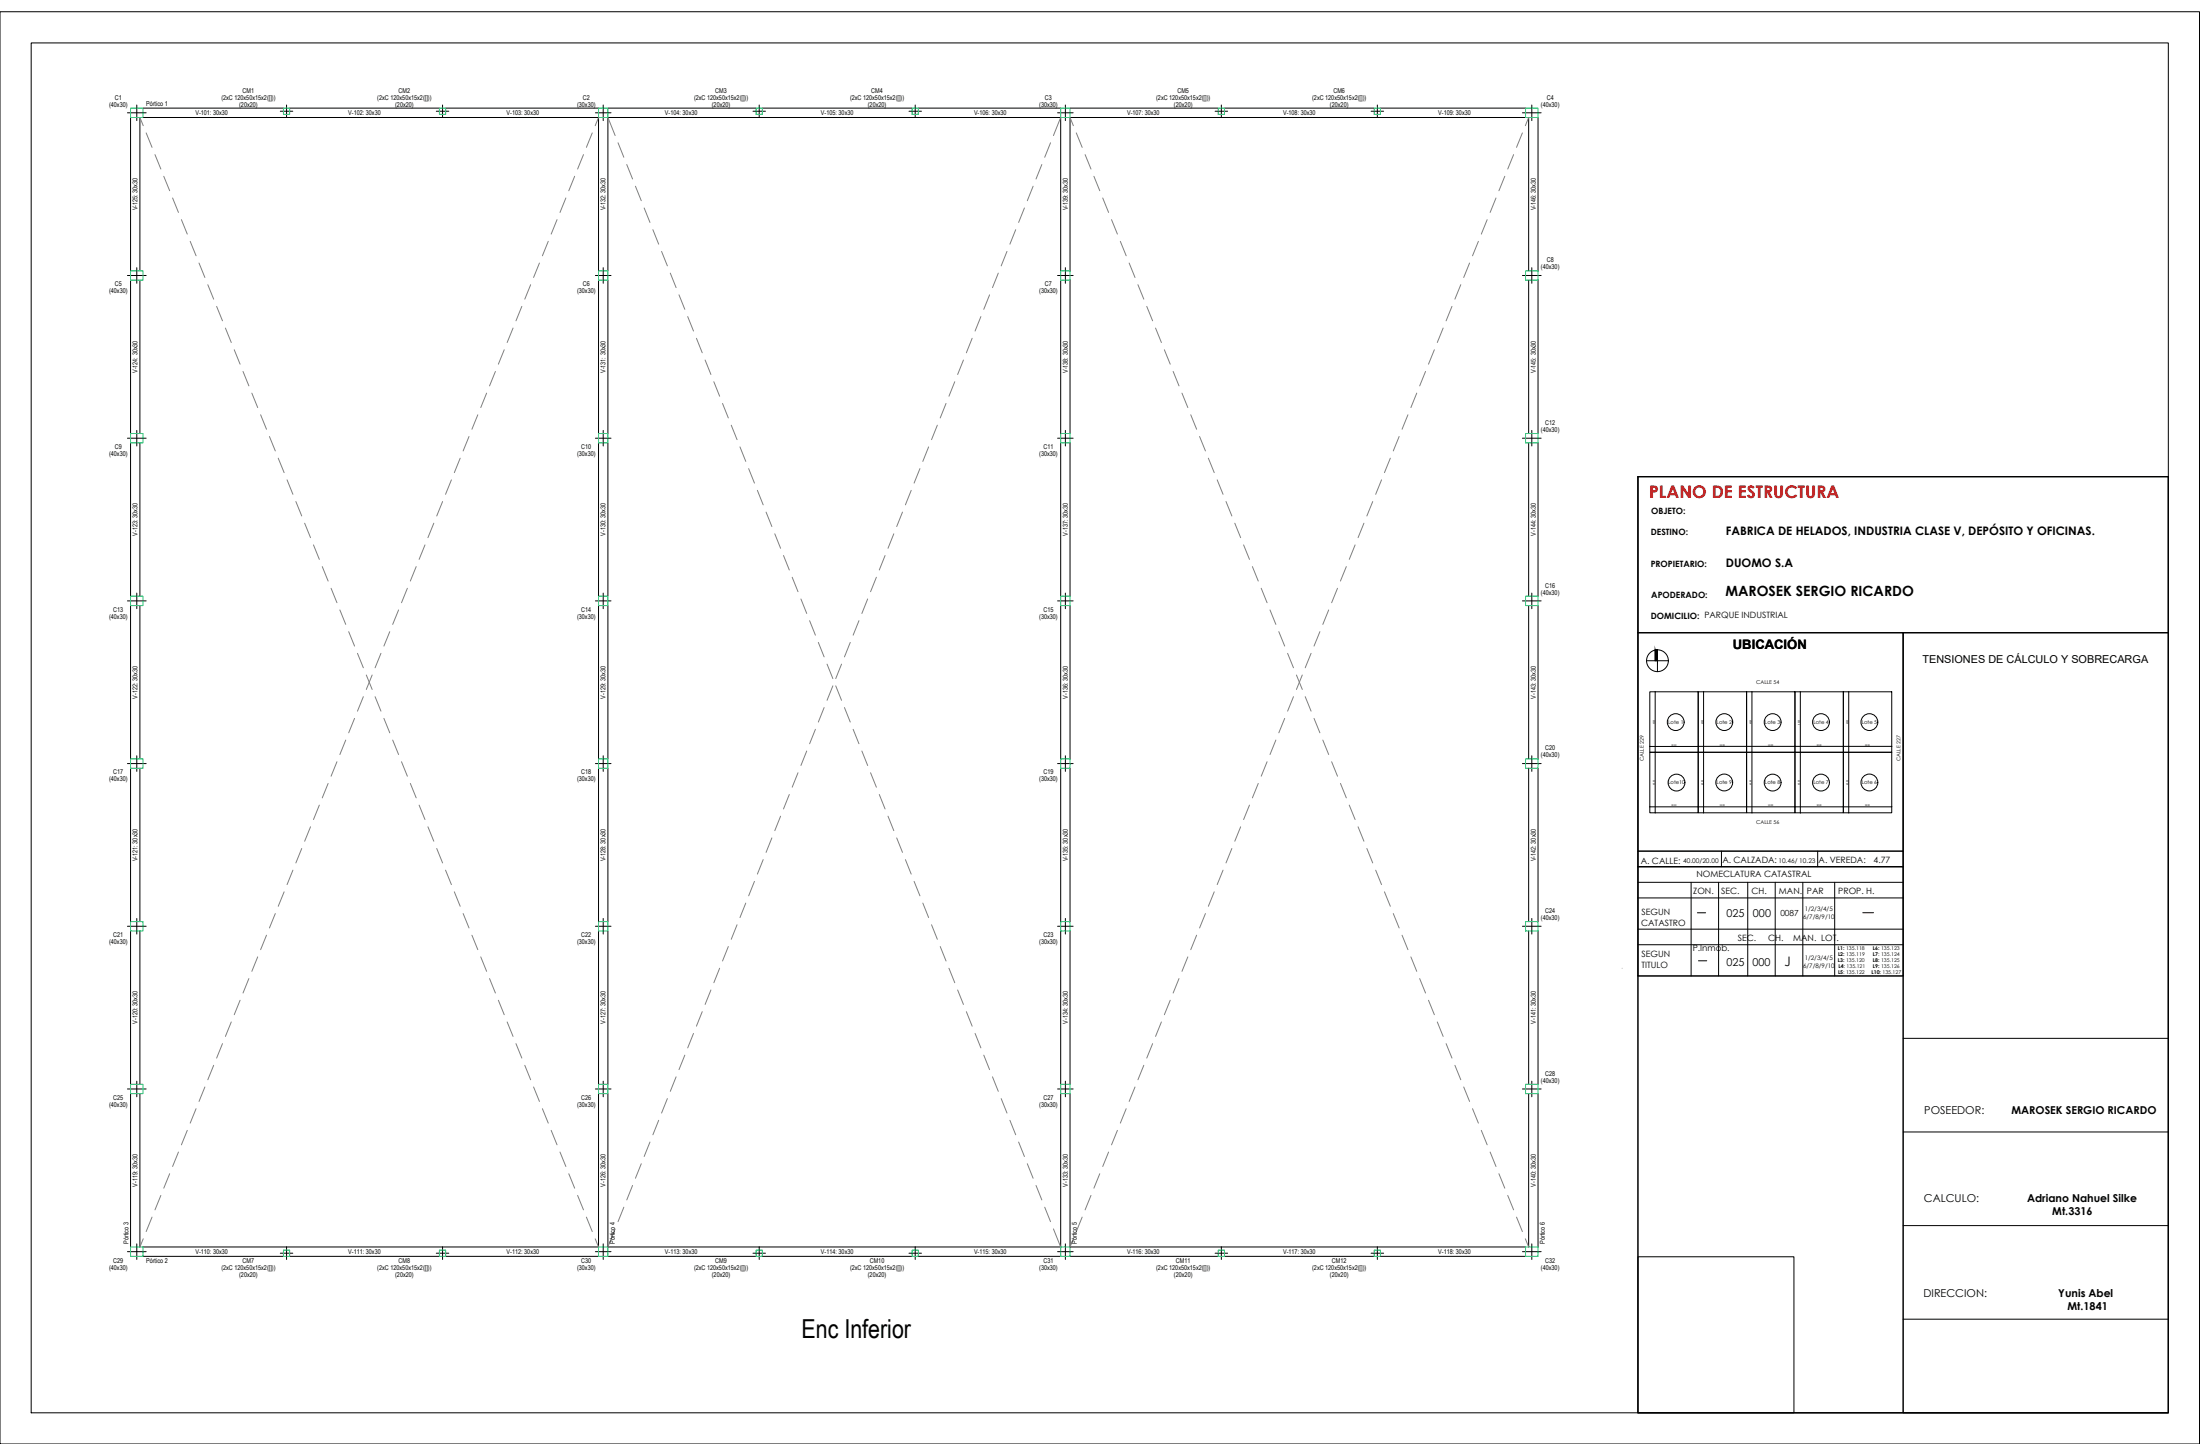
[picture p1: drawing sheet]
<svg xmlns="http://www.w3.org/2000/svg" width="710mm" height="470mm" viewBox="0 0 710 470" stroke-linecap="round" stroke-linejoin="round" font-family="sans-serif">
<!-- layer: 0 -->
<g fill="none" stroke="#000" stroke-width=".32">
<path d="M0 3.8h710v462.2h-710zM10.1 13.9h689.8v442.1h-689.8zM528.7 153.8h171.2v302.2h-171.2zM528.7 153.8h171.2v50.4h-171.2zM528.7 153.8v302.2M528.7 153.8h171.2v302.2h-171.2M528.7 204.2h85.6v70.5h-85.6zM528.7 204.2h171.2M614.3 204.2h85.6v251.8h-85.6zM614.3 204.2v251.8M532.5 223.3h15.7v19.5h-15.7zM534.2 223.2v39.1"/>
<path d="M548.2 223.3h15.6v19.5h-15.6zM549.9 223.2v.1M549.9 223.3v39M563.8 223.3h15.6v19.5h-15.6zM565.5 223.2v39.1M579.4 223.3h15.6v19.5h-15.6zM581.2 223.3v39.1M595 223.3h15.6v19.5h-15.6zM596.7 223.2v39.1M532.5 242.8h15.7v19.5h-15.7zM532.6 240.9h-.1M534.2 242.8h.1"/>
<path d="M548.2 242.8h15.6v19.5h-15.6zM548.2 240.8l-.1 .1M548.2 240.9h-.1M549.9 242.8h.1M563.8 242.8h15.6v19.5h-15.6zM563.8 240.8v.1M565.5 242.8h.1M579.4 242.8h15.6v19.5h-15.6zM579.4 240.8v.1M581.1 242.8l.1 .1M595 242.8h15.6v19.5h-15.6zM595 240.8v.1"/>
<path d="M596.7 242.8h.1M610.7 240.8l-78.2 .1M528.7 274.7h85.6v5h-85.6zM528.7 279.7h85.6v35.3h-85.6zM528.7 279.7h85.6M532.6 260.4h78.1M548.2 260.4h-.1M549.9 262.3v.1M555.7 274.7v5M563.8 260.4h.1M579.4 260.4h.1M586.7 274.7v5"/>
<path d="M595 260.4h.1M528.7 284.8h85.6M528.7 289.8h85.6M528.7 299.9h85.6M545.9 284.8v30.2M554.7 284.8v30.2M564.2 284.8v30.2M573 284.8v30.2M581.9 284.8v30.2M592.2 284.8v30.2M528.7 304.9h85.6M528.7 315h85.6"/>
<path d="M614.3 335.1h85.6M614.3 365.3h85.6M614.3 395.5h85.6M528.7 405.6h50.4v50.4h-50.4zM614.3 425.7h85.6"/>
<circle cx="540.9" cy="233" r="2.71"/>
<circle cx="556.6" cy="233" r="2.71"/>
<circle cx="572.2" cy="233" r="2.71"/>
<circle cx="587.8" cy="233" r="2.71"/>
<circle cx="603.4" cy="233" r="2.71"/>
<circle cx="541.2" cy="252.6" r="2.71"/>
<circle cx="556.6" cy="252.5" r="2.71"/>
<circle cx="572.2" cy="252.6" r="2.71"/>
<circle cx="587.8" cy="252.6" r="2.71"/>
<circle cx="603.4" cy="252.5" r="2.71"/>
</g>
<!-- layer: VIG_CARAS -->
<g fill="none" stroke="#000" stroke-width=".32">
<path d="M42.1 37.9v49.5M45.2 37.9v49.5M46.2 34.9h45.3M46.2 37.9h147v49.5M93.5 34.9h48.3M143.9 34.9h49.3M196.2 34.9h47.9M246.1 34.9h48.3M296.4 34.9h46M345.4 34.9h47.8M395.3 34.9h48.3M445.6 34.9h46.8"/>
<path d="M492.4 37.9h-147v49.5M493.4 37.9v49.5M496.5 37.9v49.5M42.1 90.4v49.5M45.2 90.4v49.5M193.2 90.4v49.5M196.2 87.4v-49.5h146.2v49.5M196.2 90.4v49.5M342.4 90.4v49.5M345.4 90.4v49.5M493.4 90.4v49.5M496.5 90.4v49.5"/>
<path d="M42.1 142.9v49.5M45.2 142.9v49.5M193.2 142.9v49.5M196.2 142.9v49.5M342.4 142.9v49.5M345.4 142.9v49.5M493.4 142.9v49.5M496.5 142.9v49.5M42.1 195.4v49.5M45.2 195.4v49.5M193.2 195.4v49.5M196.2 195.4v49.5"/>
<path d="M342.4 195.4v49.5M345.4 195.4v49.5M493.4 195.4v49.5M496.5 195.4v49.5M42.1 247.9v49.5M45.2 247.9v49.5M193.2 247.9v49.5M196.2 247.9v49.5M342.4 247.9v49.5M345.4 247.9v49.5M493.4 247.9v49.5M496.5 247.9v49.5"/>
<path d="M42.1 300.5v49.4M45.2 300.5v49.4M193.2 300.5v49.4M196.2 300.5v49.4M342.4 300.5v49.4M345.4 300.5v49.4M493.4 300.5v49.4M496.5 300.5v49.4M42.1 353v49.4M45.2 353v49.4M193.2 353v49.4h-147M196.2 353v49.4h146.2v-49.4"/>
<path d="M345.4 353v49.4h147M493.4 353v49.4M496.5 353v49.4M46.2 405.5h45.3M93.5 405.5h48.3M143.9 405.5h49.3M196.2 405.5h47.9M246.1 405.5h48.3M296.4 405.5h46M345.4 405.5h47.8M395.3 405.5h48.3M445.6 405.5h46.8"/>
</g>
<!-- layer: COLUMNAS_EJES -->
<g fill="none" stroke="#000" stroke-width=".32">
<path d="M41.1 36.4h6.1M44.2 33.9v5M90.5 35.9h4M92.5 33.9v4M140.8 35.9h4.1M142.9 33.9v4M192.2 36.4h5M194.7 33.9v5M243.1 35.9h4M245.1 33.9v4M293.4 35.9h4M295.4 33.9v4"/>
<path d="M341.4 36.4h5M343.9 33.9v5M392.2 35.9h4.1M394.2 33.9v4M442.6 35.9h4M444.6 33.9v4M491.4 36.4h6.1M494.5 33.9v5M41.1 88.9h6.1M44.2 86.4v5M192.2 88.9h5M194.7 86.4v5"/>
<path d="M341.4 88.9h5M343.9 86.4v5M491.4 88.9h6.1M494.5 86.4v5M44.2 138.9v5M194.7 138.9v5M343.9 138.9v5M494.5 138.9v5M41.1 141.4h6.1M192.2 141.4h5M341.4 141.4h5M491.4 141.4h6.1"/>
<path d="M41.1 193.9h6.1M44.2 191.4v5M192.2 193.9h5M194.7 191.4v5M341.4 193.9h5M343.9 191.4v5M491.4 193.9h6.1M494.5 191.4v5M41.1 246.4h6.1M44.2 243.9v5.1M192.2 246.4h5M194.7 243.9v5.1"/>
<path d="M341.4 246.4h5M343.9 243.9v5.1M491.4 246.4h6.1M494.5 243.9v5.1M41.1 298.9h6.1M44.2 296.4v5.1M192.2 298.9h5M194.7 296.4v5.1M341.4 298.9h5M343.9 296.4v5.1M491.4 298.9h6.1M494.5 296.4v5.1"/>
<path d="M41.1 351.5h6.1M44.2 348.9v5.1M192.2 351.5h5M194.7 348.9v5.1M341.4 351.5h5M343.9 348.9v5.1M491.4 351.5h6.1M494.5 348.9v5.1M41.1 404h6.1M44.2 401.4v5.1M90.5 404.5h4M92.5 402.4v4.1"/>
<path d="M140.8 404.5h4.1M142.9 402.4v4.1M192.2 404h5M194.7 401.4v5.1M243.1 404.5h4M245.1 402.4v4.1M293.4 404.5h4M295.4 402.4v4.1M341.4 404h5M343.9 401.4v5.1M392.2 404.5h4.1M394.2 402.4v4.1"/>
<path d="M442.6 404.5h4M444.6 402.4v4.1M491.4 404h6.1M494.5 401.4v5.1"/>
</g>
<!-- layer: PILAR_HORMIGON -->
<g fill="none" stroke="#00b85c" stroke-width=".32">
<path d="M42.1 34.9h4.1v3h-4.1zM91.5 34.9h2v2h-2zM141.8 34.9h2.1v2h-2.1zM193.2 34.9h3v3h-3zM244.1 34.9h2v2h-2zM294.4 34.9h2v2h-2zM342.4 34.9h3v3h-3zM393.2 34.9h2.1v2h-2.1zM443.6 34.9h2v2h-2zM492.4 34.9h4.1v3h-4.1zM42.1 87.4h4.1v3h-4.1zM193.2 87.4h3v3h-3z"/>
<path d="M342.4 87.4h3v3h-3zM492.4 87.4h4.1v3h-4.1zM42.1 139.9h4.1v3h-4.1zM193.2 139.9h3v3h-3zM342.4 139.9h3v3h-3zM492.4 139.9h4.1v3h-4.1zM42.1 192.4h4.1v3h-4.1zM193.2 192.4h3v3h-3zM342.4 192.4h3v3h-3zM492.4 192.4h4.1v3h-4.1zM42.1 244.9h4.1v3h-4.1zM193.2 244.9h3v3h-3z"/>
<path d="M342.4 244.9h3v3h-3zM492.4 244.9h4.1v3h-4.1zM42.1 297.4h4.1v3.1h-4.1zM193.2 297.4h3v3.1h-3zM342.4 297.4h3v3.1h-3zM492.4 297.4h4.1v3.1h-4.1zM42.1 349.9h4.1v3.1h-4.1zM193.2 349.9h3v3.1h-3zM342.4 349.9h3v3.1h-3zM492.4 349.9h4.1v3.1h-4.1zM42.1 402.4h4.1v3.1h-4.1zM91.5 403.4h2v2.1h-2z"/>
<path d="M141.8 403.4h2.1v2.1h-2.1zM193.2 402.4h3v3.1h-3zM244.1 403.4h2v2.1h-2zM294.4 403.4h2v2.1h-2zM342.4 402.4h3v3.1h-3zM393.2 403.4h2.1v2.1h-2.1zM443.6 403.4h2v2.1h-2zM492.4 402.4h4.1v3.1h-4.1z"/>
</g>
<!-- layer: PA_SIMB_HUEC -->
<g fill="none" stroke="#808080" stroke-width=".32">
<path d="M45.2 37.9l1 2.7M193.2 37.9l-1.1 2.7M196.2 37.9l2.4 5.9M342.4 37.9l-2.4 5.9M345.4 37.9l1.1 2.7M493.4 37.9l-1 2.7M47.2 42.9l1.9 4.7M50 49.9l1.9 4.7M52.9 56.9l1.9 4.7M185.5 56.9l-1.9 4.7M188.3 49.9l-1.9 4.7M191.2 42.9l-1.9 4.7"/>
<path d="M199.5 46.1l1.9 4.7M202.3 53.1l1.9 4.7M336.3 53.1l-1.9 4.7M339.1 46.1l-1.9 4.7M347.4 42.9l1.9 4.7M350.3 49.9l1.9 4.7M353.1 56.9l1.9 4.7M485.7 56.9l-1.9 4.7M488.6 49.9l-1.9 4.7M491.4 42.9l-1.9 4.7M55.7 63.9l1.9 4.7M58.6 70.9l1.9 4.7"/>
<path d="M61.4 77.9l1.9 4.7M177 77.9l-1.9 4.7M179.8 70.9l-1.9 4.7M182.7 63.9l-1.9 4.7M205.1 60.1l1.9 4.7M207.9 67.1l1.9 4.7M210.7 74.1l1.9 4.7M327.9 74.1l-1.9 4.7M330.7 67.1l-1.9 4.7M333.5 60.1l-1.9 4.7M355.9 63.9l1.9 4.7M358.8 70.9l1.9 4.7"/>
<path d="M361.6 77.9l1.9 4.7M477.2 77.9l-1.9 4.7M480 70.9l-1.8 4.7M482.9 63.9l-1.9 4.7M64.2 84.9l1.9 4.7M67.1 91.9l1.9 4.7M69.9 98.9l1.9 4.6M168.4 98.9l-1.9 4.6M171.3 91.9l-1.9 4.7M174.1 84.9l-1.9 4.7M213.6 81.1l1.8 4.7M216.4 88.1l1.8 4.7"/>
<path d="M219.2 95.2l1.9 4.6M319.4 95.2l-1.8 4.6M322.2 88.1l-1.8 4.7M325 81.1l-1.8 4.7M364.5 84.9l1.9 4.7M367.3 91.9l1.9 4.7M370.2 98.9l1.9 4.6M468.7 98.9l-1.9 4.6M471.5 91.9l-1.9 4.7M474.4 84.9l-1.9 4.7M72.8 105.9l1.9 4.6M75.6 112.9l1.9 4.6"/>
<path d="M78.4 119.9l1.9 4.6M159.9 119.9l-1.9 4.6M162.8 112.9l-1.9 4.6M165.6 105.9l-1.9 4.6M222 102.2l1.9 4.6M224.8 109.2l1.9 4.7M227.6 116.2l1.9 4.7M311 116.2l-1.9 4.7M313.8 109.2l-1.9 4.7M316.6 102.2l-1.9 4.6M373 105.9l1.9 4.6M375.8 112.9l1.9 4.6"/>
<path d="M378.7 119.9l1.9 4.6M460.2 119.9l-1.9 4.6M463 112.9l-1.9 4.6M465.8 105.9l-1.9 4.6M81.3 126.9l1.9 4.6M84.1 133.9l1.9 4.6M154.2 133.9l-1.9 4.6M157.1 126.9l-1.9 4.6M230.4 123.2l1.9 4.7M233.2 130.2l1.9 4.7M236 137.2l1.9 4.7M302.6 137.2l-1.9 4.7"/>
<path d="M305.4 130.2l-1.9 4.7M308.2 123.2l-1.9 4.7M381.5 126.9l1.9 4.6M384.4 133.9l1.9 4.6M454.5 133.9l-1.9 4.6M457.3 126.9l-1.9 4.6M87 140.9l1.9 4.6M89.8 147.9l1.9 4.6M92.7 154.9l1.9 4.6M145.7 154.9l-1.9 4.6M148.5 147.9l-1.8 4.6M151.4 140.9l-1.9 4.6"/>
<path d="M238.9 144.2l1.8 4.7M241.7 151.2l1.8 4.7M244.5 158.3l1.8 4.6M294.1 158.3l-1.8 4.6M296.9 151.2l-1.8 4.7M299.8 144.2l-1.9 4.7M387.2 140.9l1.9 4.6M390 147.9l1.9 4.6M392.9 154.9l1.9 4.6M445.9 154.9l-1.8 4.6M448.8 147.9l-1.9 4.6M451.6 140.9l-1.9 4.6"/>
<path d="M95.5 161.9l1.9 4.6M98.3 168.9l1.9 4.6M101.2 175.9l1.9 4.6M137.2 175.9l-1.9 4.6M140 168.9l-1.9 4.6M142.9 161.9l-1.9 4.6M247.3 165.3l1.9 4.6M250.1 172.3l1.9 4.7M252.9 179.3l1.9 4.7M285.7 179.3l-1.9 4.7M288.5 172.3l-1.9 4.7M291.3 165.3l-1.9 4.6"/>
<path d="M395.7 161.9l1.9 4.6M398.6 168.9l1.9 4.6M401.4 175.9l1.9 4.6M437.4 175.9l-1.9 4.6M440.3 168.9l-1.9 4.6M443.1 161.9l-1.9 4.6M104 182.9l1.9 4.6M106.9 189.9l1.9 4.6M109.7 196.9l1.9 4.6M128.7 196.9l-1.9 4.6M131.5 189.9l-1.9 4.6M134.3 182.9l-1.8 4.6"/>
<path d="M255.7 186.3l1.9 4.7M258.5 193.3l1.9 4.7M280.1 193.3l-1.9 4.7M282.9 186.3l-1.9 4.7M404.3 182.9l1.9 4.6M407.1 189.9l1.9 4.6M409.9 196.9l1.9 4.6M428.9 196.9l-1.9 4.6M431.7 189.9l-1.9 4.6M434.6 182.9l-1.9 4.6M112.6 203.9l1.8 4.6M115.4 210.9l1.9 4.6"/>
<path d="M118.2 217.8l1.9 4.7M120.1 217.8l-1.9 4.7M123 210.9l-1.9 4.6M125.8 203.9l-1.9 4.6M261.3 200.3l1.9 4.7M264.1 207.3l1.9 4.7M267 214.3l1.8 4.7M271.6 214.3l-1.8 4.7M274.5 207.3l-1.9 4.7M277.3 200.3l-1.9 4.7M412.8 203.9l1.9 4.6M415.6 210.9l1.9 4.6"/>
<path d="M418.5 217.8l1.9 4.7M420.4 217.8l-1.9 4.7M423.2 210.9l-1.9 4.6M426.1 203.9l-1.9 4.6M111.6 238.8l-1.9 4.7M114.4 231.8l-1.8 4.7M117.3 224.8l-1.9 4.7M121.1 224.8l1.9 4.7M123.9 231.8l1.9 4.7M126.8 238.8l1.9 4.7M263.2 235.4l-1.9 4.6M266 228.4l-1.9 4.6"/>
<path d="M268.8 221.4l-1.8 4.6M269.8 221.4l1.8 4.6M272.6 228.4l1.9 4.6M275.4 235.4l1.9 4.6M411.8 238.8l-1.9 4.7M414.7 231.8l-1.9 4.7M417.5 224.8l-1.9 4.7M421.3 224.8l1.9 4.7M424.2 231.8l1.9 4.7M427 238.8l1.9 4.7M103.1 259.8l-1.9 4.7M105.9 252.8l-1.9 4.7"/>
<path d="M108.8 245.8l-1.9 4.7M129.6 245.8l1.9 4.7M132.5 252.8l1.8 4.7M135.3 259.8l1.9 4.7M254.8 256.4l-1.9 4.7M257.6 249.4l-1.9 4.7M260.4 242.4l-1.9 4.7M278.2 242.4l1.9 4.7M281 249.4l1.9 4.7M283.8 256.4l1.9 4.7M403.3 259.8l-1.9 4.7M406.2 252.8l-1.9 4.7"/>
<path d="M409 245.8l-1.9 4.7M429.8 245.8l1.9 4.7M432.7 252.8l1.9 4.7M435.5 259.8l1.9 4.7M97.4 273.8l-1.9 4.7M100.2 266.8l-1.9 4.7M138.1 266.8l1.9 4.7M141 273.8l1.9 4.7M246.3 277.4l-1.8 4.7M249.2 270.4l-1.9 4.7M252 263.4l-1.9 4.7M286.6 263.4l1.9 4.7"/>
<path d="M289.4 270.4l1.9 4.7M292.3 277.4l1.8 4.7M397.6 273.8l-1.9 4.7M400.5 266.8l-1.9 4.7M438.4 266.8l1.9 4.7M441.2 273.8l1.9 4.7M88.9 294.8l-1.9 4.7M91.7 287.8l-1.9 4.7M94.6 280.8l-1.9 4.7M143.8 280.8l1.9 4.7M146.7 287.8l1.8 4.7M149.5 294.8l1.9 4.7"/>
<path d="M237.9 298.5l-1.9 4.6M240.7 291.5l-1.8 4.6M243.5 284.4l-1.8 4.7M295.1 284.4l1.8 4.7M297.9 291.5l1.9 4.6M300.7 298.5l1.9 4.6M389.1 294.8l-1.9 4.7M391.9 287.8l-1.9 4.7M394.8 280.8l-1.9 4.7M444.1 280.8l1.8 4.7M446.9 287.8l1.9 4.7M449.7 294.8l1.9 4.7"/>
<path d="M80.3 315.8l-1.9 4.7M83.2 308.8l-1.9 4.7M86 301.8l-1.9 4.7M152.3 301.8l1.9 4.7M155.2 308.8l1.9 4.7M158 315.8l1.9 4.7M229.5 319.5l-1.9 4.7M232.3 312.5l-1.9 4.7M235.1 305.5l-1.9 4.6M303.5 305.5l1.9 4.6M306.3 312.5l1.9 4.7M309.1 319.5l1.9 4.7"/>
<path d="M380.6 315.8l-1.9 4.7M383.4 308.8l-1.9 4.7M386.3 301.8l-1.9 4.7M452.6 301.8l1.9 4.7M455.4 308.8l1.9 4.7M458.3 315.8l1.9 4.7M71.8 336.8l-1.9 4.7M74.7 329.8l-1.9 4.7M77.5 322.8l-1.9 4.7M160.9 322.8l1.9 4.7M163.7 329.8l1.9 4.7M166.5 336.8l1.9 4.7"/>
<path d="M223.9 333.5l-1.9 4.7M226.7 326.5l-1.9 4.7M311.9 326.5l1.9 4.7M314.7 333.5l1.9 4.7M372.1 336.8l-1.9 4.7M374.9 329.8l-1.9 4.7M377.7 322.8l-1.9 4.7M461.1 322.8l1.9 4.7M463.9 329.8l1.9 4.7M466.8 336.8l1.9 4.7M63.3 357.8l-1.9 4.7M66.1 350.8l-1.9 4.7"/>
<path d="M69 343.8l-1.9 4.7M169.4 343.8l1.9 4.7M172.2 350.8l1.9 4.7M175.1 357.8l1.9 4.7M215.4 354.6l-1.8 4.6M218.2 347.5l-1.8 4.7M221.1 340.5l-1.9 4.7M317.6 340.5l1.8 4.7M320.4 347.5l1.8 4.7M323.2 354.6l1.8 4.6M363.5 357.8l-1.9 4.7M366.4 350.8l-1.9 4.7"/>
<path d="M369.2 343.8l-1.9 4.7M469.6 343.8l1.9 4.7M472.5 350.8l1.9 4.7M475.3 357.8l1.9 4.7M54.8 378.8l-1.9 4.7M57.6 371.8l-1.9 4.7M60.5 364.8l-1.9 4.7M177.9 364.8l1.9 4.7M180.8 371.8l1.9 4.7M183.6 378.8l1.9 4.7M207 375.6l-1.9 4.7M209.8 368.6l-1.9 4.6"/>
<path d="M212.6 361.6l-1.9 4.6M326 361.6l1.9 4.6M328.8 368.6l1.9 4.6M331.6 375.6l1.9 4.7M355 378.8l-1.9 4.7M357.8 371.8l-1.9 4.7M360.7 364.8l-1.9 4.7M478.2 364.8l1.8 4.7M481 371.8l1.9 4.7M483.8 378.8l1.9 4.7M46.2 399.8l-1 2.6M49.1 392.8l-1.9 4.7"/>
<path d="M51.9 385.8l-1.9 4.7M186.4 385.8l1.9 4.7M189.3 392.8l1.9 4.7M192.1 399.8l1.1 2.6M198.6 396.6l-2.4 5.8M201.4 389.6l-1.9 4.7M204.2 382.6l-1.9 4.7M334.4 382.6l1.9 4.7M337.2 389.6l1.9 4.7M340 396.6l2.4 5.8M346.5 399.8l-1.1 2.6M349.3 392.8l-1.9 4.7"/>
<path d="M352.2 385.8l-1.9 4.7M486.7 385.8l1.9 4.7M489.5 392.8l1.9 4.7M492.4 399.8l1 2.6"/>
</g>
<!-- layer: VISTAS -->
<g fill="#000" stroke="#000" stroke-width=".32">
<path d="M534.6 209.7h.4z"/>
<path d="M534.6 209.7l.4 .1zM534.3 209.8h.7z"/>
<path d="M534.3 209.8l.7 3.4v-3.4zM534.3 209.8l.7 3.4h-.7z"/>
</g>
<!-- layer: SILUETA DE SUPERFICIES -->
<g fill="none" stroke="#000" stroke-width=".32">
<path d="M531.5 213.2h7M534.3 209.8v3.4M535 209.7v7.1"/>
<circle cx="535" cy="213.2" r="3.5"/>
</g>
<!-- layer: 0.03 -->
<circle cx="523.6" cy="312.5" r=".06" fill="none" stroke="#dbdbdb" stroke-width=".32"/>
<!-- layer: plano 01 -->
<path d="M547.9 294.6h2.7M601.3 294.6h3.5M548.2 310.1h2.7" fill="none" stroke="#000" stroke-width=".32"/>
<text font-size="8.4" x="258.7" y="431.8">Enc Inferior</text>
<text font-size="5.6" fill="#f00" x="532.4" y="160.9">PLANO DE ESTRUCTURA</text>
<text font-size="4.6" x="556.9" y="192.3">MAROSEK SERGIO RICARDO</text>
<g font-size="4.2">
<text x="559.3" y="209.5">UBICACIÓN</text>
<text x="576" y="311.9">J</text>
</g>
<g font-size="3.8">
<text x="557.1" y="172.6">FABRICA DE HELADOS, INDUSTRIA CLASE V, DEPÓSITO Y OFICINAS.</text>
<text x="557.1" y="182.9">DUOMO S.A</text>
</g>
<g font-size="3.5">
<text x="620.5" y="214">TENSIONES DE CÁLCULO Y SOBRECARGA</text>
<text x="557.3" y="295.8">025</text>
<text x="565.8" y="295.8">000</text>
<text x="557.3" y="311.8">025</text>
<text x="565.6" y="311.8">000</text>
<text x="621.2" y="359.5">POSEEDOR:</text>
<text x="649.3" y="359.5">MAROSEK SERGIO RICARDO</text>
<text x="621" y="387.8">CALCULO:</text>
<text x="654.3" y="387.8">Adriano Nahuel Silke</text>
<text x="662.5" y="392.1">Mt.3316</text>
<text x="620.9" y="418.5">DIRECCION:</text>
<text x="664.4" y="418.5">Yunis Abel</text>
<text x="667.4" y="422.8">Mt.1841</text>
</g>
<g font-size="2.8">
<text x="533" y="166">OBJETO:</text>
<text x="532.8" y="172.7">DESTINO:</text>
<text x="532.8" y="182.9">PROPIETARIO:</text>
<text x="533" y="193">APODERADO:</text>
<text x="532.8" y="199.7">DOMICILIO: PARQUE INDUSTRIAL</text>
<text x="529.6" y="278.7">A. CALLE:</text>
<text x="556" y="278.5">A. CALZADA:</text>
<text x="587" y="278.5">A. VEREDA:</text>
<text x="604.8" y="278.6">4.77</text>
<text x="547.6" y="283">NOMECLATURA CATASTRAL</text>
<text x="546.6" y="288.4">ZON.</text>
<text x="555.5" y="288.4">SEC.</text>
<text x="565.4" y="288.4">CH.</text>
<text x="574.2" y="288.4">MAN. PAR</text>
<text x="593.4" y="288.4">PROP. H.</text>
<text x="529.7" y="298.8">CATASTRO</text>
<text x="529.9" y="295.4">SEGUN</text>
<text x="560.9" y="303.6">SEC.</text>
<text x="570.8" y="303.6">CH.</text>
<text x="578.8" y="303.6">MAN. LOT.</text>
<text x="529.9" y="308.9">SEGUN</text>
<text x="546.4" y="307">P.Inmob.</text>
<text x="529.9" y="312.3">TITULO</text>
</g>
<text font-size="2.7" x="574.7" y="295.8">0087</text>
<g font-size="2.2">
<text x="78.3" y="29.9">CM1</text>
<text x="128.7" y="29.9">CM2</text>
<text x="230.9" y="29.9">CM3</text>
<text x="281.3" y="29.9">CM4</text>
<text x="380.1" y="29.9">CM5</text>
<text x="430.4" y="29.9">CM6</text>
<text x="35.2" y="34.4">(40x30)</text>
<text x="37.1" y="32.2">C1</text>
<text x="47.2" y="34.2">Pórtico 1</text>
<text x="71.4" y="32.2">(2xC 120x50x15x2([]))</text>
<text x="77.2" y="34.4">(20x20)</text>
<text x="121.8" y="32.2">(2xC 120x50x15x2([]))</text>
<text x="127.6" y="34.4">(20x20)</text>
<text x="186.3" y="34.4">(30x30)</text>
<text x="188.1" y="32.2">C2</text>
<text x="224" y="32.2">(2xC 120x50x15x2([]))</text>
<text x="229.8" y="34.4">(20x20)</text>
<text x="274.4" y="32.2">(2xC 120x50x15x2([]))</text>
<text x="280.1" y="34.4">(20x20)</text>
<text x="335.4" y="34.4">(30x30)</text>
<text x="337.3" y="32.2">C3</text>
<text x="373.2" y="32.2">(2xC 120x50x15x2([]))</text>
<text x="378.9" y="34.4">(20x20)</text>
<text x="423.5" y="32.2">(2xC 120x50x15x2([]))</text>
<text x="429.3" y="34.4">(20x20)</text>
<text x="497.4" y="34.4">(40x30)</text>
<text x="499.3" y="32.2">C4</text>
<text x="63.1" y="37.2">V-101: 30x30</text>
<text x="112.4" y="37.2">V-102: 30x30</text>
<text x="163.5" y="37.2">V-103: 30x30</text>
<text x="214.6" y="37.2">V-104: 30x30</text>
<text x="265" y="37.2">V-105: 30x30</text>
<text x="314.4" y="37.2">V-106: 30x30</text>
<text x="363.8" y="37.2">V-107: 30x30</text>
<text x="414.2" y="37.2">V-108: 30x30</text>
<text x="464.3" y="37.2">V-109: 30x30</text>
<text x="44.4" y="67.9" transform="rotate(-90 44.4 67.9)">V-125: 30x30</text>
<text x="195.5" y="67.9" transform="rotate(-90 195.5 67.9)">V-132: 30x30</text>
<text x="344.7" y="67.9" transform="rotate(-90 344.7 67.9)">V-139: 30x30</text>
<text x="495.7" y="67.9" transform="rotate(-90 495.7 67.9)">V-146: 30x30</text>
<text x="497.4" y="86.9">(40x30)</text>
<text x="499.3" y="84.7">C8</text>
<text x="35.2" y="94.7">(40x30)</text>
<text x="37.1" y="92.4">C5</text>
<text x="186.3" y="94.7">(30x30)</text>
<text x="188.1" y="92.4">C6</text>
<text x="335.4" y="94.7">(30x30)</text>
<text x="337.3" y="92.4">C7</text>
<text x="44.4" y="120.4" transform="rotate(-90 44.4 120.4)">V-124: 30x30</text>
<text x="195.5" y="120.4" transform="rotate(-90 195.5 120.4)">V-131: 30x30</text>
<text x="344.7" y="120.4" transform="rotate(-90 344.7 120.4)">V-138: 30x30</text>
<text x="495.7" y="120.4" transform="rotate(-90 495.7 120.4)">V-145: 30x30</text>
<text x="498.8" y="137.2">C12</text>
<text x="497.4" y="139.4">(40x30)</text>
<text x="35.2" y="147.2">(40x30)</text>
<text x="37.1" y="144.9">C9</text>
<text x="186.3" y="147.2">(30x30)</text>
<text x="187.6" y="144.9">C10</text>
<text x="335.4" y="147.2">(30x30)</text>
<text x="336.8" y="144.9">C11</text>
<text x="44.4" y="172.9" transform="rotate(-90 44.4 172.9)">V-123: 30x30</text>
<text x="195.5" y="172.9" transform="rotate(-90 195.5 172.9)">V-130: 30x30</text>
<text x="344.7" y="172.9" transform="rotate(-90 344.7 172.9)">V-137: 30x30</text>
<text x="495.7" y="172.9" transform="rotate(-90 495.7 172.9)">V-144: 30x30</text>
<text x="497.4" y="191.9">(40x30)</text>
<text x="498.8" y="189.7">C16</text>
<text x="36.6" y="197.4">C13</text>
<text x="187.6" y="197.4">C14</text>
<text x="336.8" y="197.4">C15</text>
<text x="35.2" y="199.7">(40x30)</text>
<text x="186.3" y="199.7">(30x30)</text>
<text x="335.4" y="199.7">(30x30)</text>
<text x="44.4" y="225.4" transform="rotate(-90 44.4 225.4)">V-122: 30x30</text>
<text x="195.5" y="225.4" transform="rotate(-90 195.5 225.4)">V-129: 30x30</text>
<text x="344.7" y="225.4" transform="rotate(-90 344.7 225.4)">V-136: 30x30</text>
<text x="495.7" y="225.4" transform="rotate(-90 495.7 225.4)">V-143: 30x30</text>
<text x="497.4" y="244.5">(40x30)</text>
<text x="498.8" y="242.2">C20</text>
<text x="36.6" y="249.9">C17</text>
<text x="187.6" y="249.9">C18</text>
<text x="336.8" y="249.9">C19</text>
<text x="35.2" y="252.2">(40x30)</text>
<text x="186.3" y="252.2">(30x30)</text>
<text x="335.4" y="252.2">(30x30)</text>
<text x="44.4" y="278" transform="rotate(-90 44.4 278)">V-121: 30x30</text>
<text x="195.5" y="278" transform="rotate(-90 195.5 278)">V-128: 30x30</text>
<text x="344.7" y="278" transform="rotate(-90 344.7 278)">V-135: 30x30</text>
<text x="495.7" y="278" transform="rotate(-90 495.7 278)">V-142: 30x30</text>
<text x="497.4" y="297">(40x30)</text>
<text x="498.8" y="294.7">C24</text>
<text x="35.2" y="304.7">(40x30)</text>
<text x="36.6" y="302.5">C21</text>
<text x="186.3" y="304.7">(30x30)</text>
<text x="187.6" y="302.5">C22</text>
<text x="335.4" y="304.7">(30x30)</text>
<text x="336.8" y="302.5">C23</text>
<text x="44.4" y="330.5" transform="rotate(-90 44.4 330.5)">V-120: 30x30</text>
<text x="195.5" y="330.5" transform="rotate(-90 195.5 330.5)">V-127: 30x30</text>
<text x="344.7" y="330.5" transform="rotate(-90 344.7 330.5)">V-134: 30x30</text>
<text x="495.7" y="330.5" transform="rotate(-90 495.7 330.5)">V-141: 30x30</text>
<text x="498.8" y="347.2">C28</text>
<text x="497.4" y="349.5">(40x30)</text>
<text x="35.2" y="357.2">(40x30)</text>
<text x="36.6" y="355">C25</text>
<text x="186.3" y="357.2">(30x30)</text>
<text x="187.6" y="355">C26</text>
<text x="335.4" y="357.2">(30x30)</text>
<text x="336.8" y="355">C27</text>
<text x="44.4" y="383" transform="rotate(-90 44.4 383)">V-119: 30x30</text>
<text x="195.5" y="383" transform="rotate(-90 195.5 383)">V-126: 30x30</text>
<text x="344.7" y="383" transform="rotate(-90 344.7 383)">V-133: 30x30</text>
<text x="495.7" y="383" transform="rotate(-90 495.7 383)">V-140: 30x30</text>
<text x="41.5" y="401.4" transform="rotate(-90 41.5 401.4)">Pórtico 3</text>
<text x="198.4" y="401.4" transform="rotate(-90 198.4 401.4)">Pórtico 4</text>
<text x="347.6" y="401.4" transform="rotate(-90 347.6 401.4)">Pórtico 5</text>
<text x="498.7" y="401.4" transform="rotate(-90 498.7 401.4)">Pórtico 6</text>
<text x="36.6" y="407.5">C29</text>
<text x="47.2" y="407.7">Pórtico 2</text>
<text x="63.1" y="404.7">V-110: 30x30</text>
<text x="78.3" y="407.5">CM7</text>
<text x="112.4" y="404.7">V-111: 30x30</text>
<text x="128.7" y="407.5">CM8</text>
<text x="163.5" y="404.7">V-112: 30x30</text>
<text x="187.6" y="407.5">C30</text>
<text x="214.6" y="404.7">V-113: 30x30</text>
<text x="230.9" y="407.5">CM9</text>
<text x="265" y="404.7">V-114: 30x30</text>
<text x="280.8" y="407.5">CM10</text>
<text x="314.4" y="404.7">V-115: 30x30</text>
<text x="336.8" y="407.5">C31</text>
<text x="363.8" y="404.7">V-116: 30x30</text>
<text x="379.6" y="407.5">CM11</text>
<text x="414.2" y="404.7">V-117: 30x30</text>
<text x="429.9" y="407.5">CM12</text>
<text x="464.3" y="404.7">V-118: 30x30</text>
<text x="498.8" y="407.5">C32</text>
<text x="35.2" y="409.7">(40x30)</text>
<text x="71.4" y="409.7">(2xC 120x50x15x2([]))</text>
<text x="77.2" y="412">(20x20)</text>
<text x="121.8" y="409.7">(2xC 120x50x15x2([]))</text>
<text x="127.6" y="412">(20x20)</text>
<text x="186.3" y="409.7">(30x30)</text>
<text x="224" y="409.7">(2xC 120x50x15x2([]))</text>
<text x="229.8" y="412">(20x20)</text>
<text x="274.4" y="409.7">(2xC 120x50x15x2([]))</text>
<text x="280.1" y="412">(20x20)</text>
<text x="335.4" y="409.7">(30x30)</text>
<text x="373.2" y="409.7">(2xC 120x50x15x2([]))</text>
<text x="378.9" y="412">(20x20)</text>
<text x="423.5" y="409.7">(2xC 120x50x15x2([]))</text>
<text x="429.3" y="412">(20x20)</text>
<text x="497.4" y="409.7">(40x30)</text>
</g>
<g font-size="2.1">
<text x="543.3" y="278.4">40.00/20.00</text>
<text x="574.1" y="278.5">10.46/ 10.23</text>
</g>
<g font-size="2">
<text x="582" y="296.5">6/7/8/9/10</text>
<text x="582.5" y="294.1">1/2/3/4/5</text>
<text x="582.5" y="310">1/2/3/4/5</text>
<text x="582" y="312.3">6/7/8/9/10</text>
</g>
<g font-size="1.7">
<text x="566.9" y="220.9">CALLE 54</text>
<text x="538.5" y="233.6">Lote 1</text>
<text x="554.1" y="233.6">Lote 2</text>
<text x="569.7" y="233.6">Lote 3</text>
<text x="585.3" y="233.6">Lote 4</text>
<text x="601" y="233.6">Lote 5</text>
<text x="530.6" y="245.7" transform="rotate(-90 530.6 245.7)">CALLE 229</text>
<text x="613.5" y="245.7" transform="rotate(-90 613.5 245.7)">CALLE 227</text>
<text x="538.5" y="253.1">Lote10</text>
<text x="554.1" y="253.1">Lote 9</text>
<text x="569.7" y="253.1">Lote 8</text>
<text x="585.3" y="253.1">Lote 7</text>
<text x="601" y="253.1">Lote 6</text>
<text x="566.9" y="265.9">CALLE 56</text>
<text x="593.3" y="306.5">L1: 135.118</text>
<text x="593.3" y="310.4">L3: 135.120</text>
<text x="593.3" y="308.4">L2: 135.119</text>
<text x="604.6" y="308.4">L7: 135.124</text>
<text x="604.6" y="306.5">L6: 135.123</text>
<text x="604.6" y="310.4">L8: 135.125</text>
<text x="593.3" y="314.3">L5: 135.122</text>
<text x="593.4" y="312.4">L4: 135.121</text>
<text x="604.1" y="314.3">L10: 135.127</text>
<text x="604.6" y="312.4">L9: 135.126</text>
</g>
<g font-size=".8">
<text x="534.1" y="233.8" transform="rotate(-90 534.1 233.8)">40.00</text>
<text x="549.8" y="233.8" transform="rotate(-90 549.8 233.8)">40.00</text>
<text x="565.4" y="233.8" transform="rotate(-90 565.4 233.8)">40.00</text>
<text x="581" y="233.8" transform="rotate(-90 581 233.8)">40.00</text>
<text x="596.6" y="233.8" transform="rotate(-90 596.6 233.8)">40.00</text>
<text x="539.6" y="240.8">32.00</text>
<text x="555.2" y="240.7">32.00</text>
<text x="570.8" y="240.7">32.00</text>
<text x="586.4" y="240.7">32.00</text>
<text x="602" y="240.7">32.00</text>
<text x="534.1" y="253.3" transform="rotate(-90 534.1 253.3)">40.00</text>
<text x="549.8" y="253.3" transform="rotate(-90 549.8 253.3)">40.00</text>
<text x="565.4" y="253.3" transform="rotate(-90 565.4 253.3)">40.00</text>
<text x="581" y="253.4" transform="rotate(-90 581 253.4)">40.00</text>
<text x="596.6" y="253.3" transform="rotate(-90 596.6 253.3)">40.00</text>
<text x="539.6" y="260.2">32.00</text>
<text x="555.2" y="260.2">32.00</text>
<text x="570.8" y="260.2">32.00</text>
<text x="586.4" y="260.2">32.00</text>
<text x="602" y="260.2">32.00</text>
</g>
</svg>
